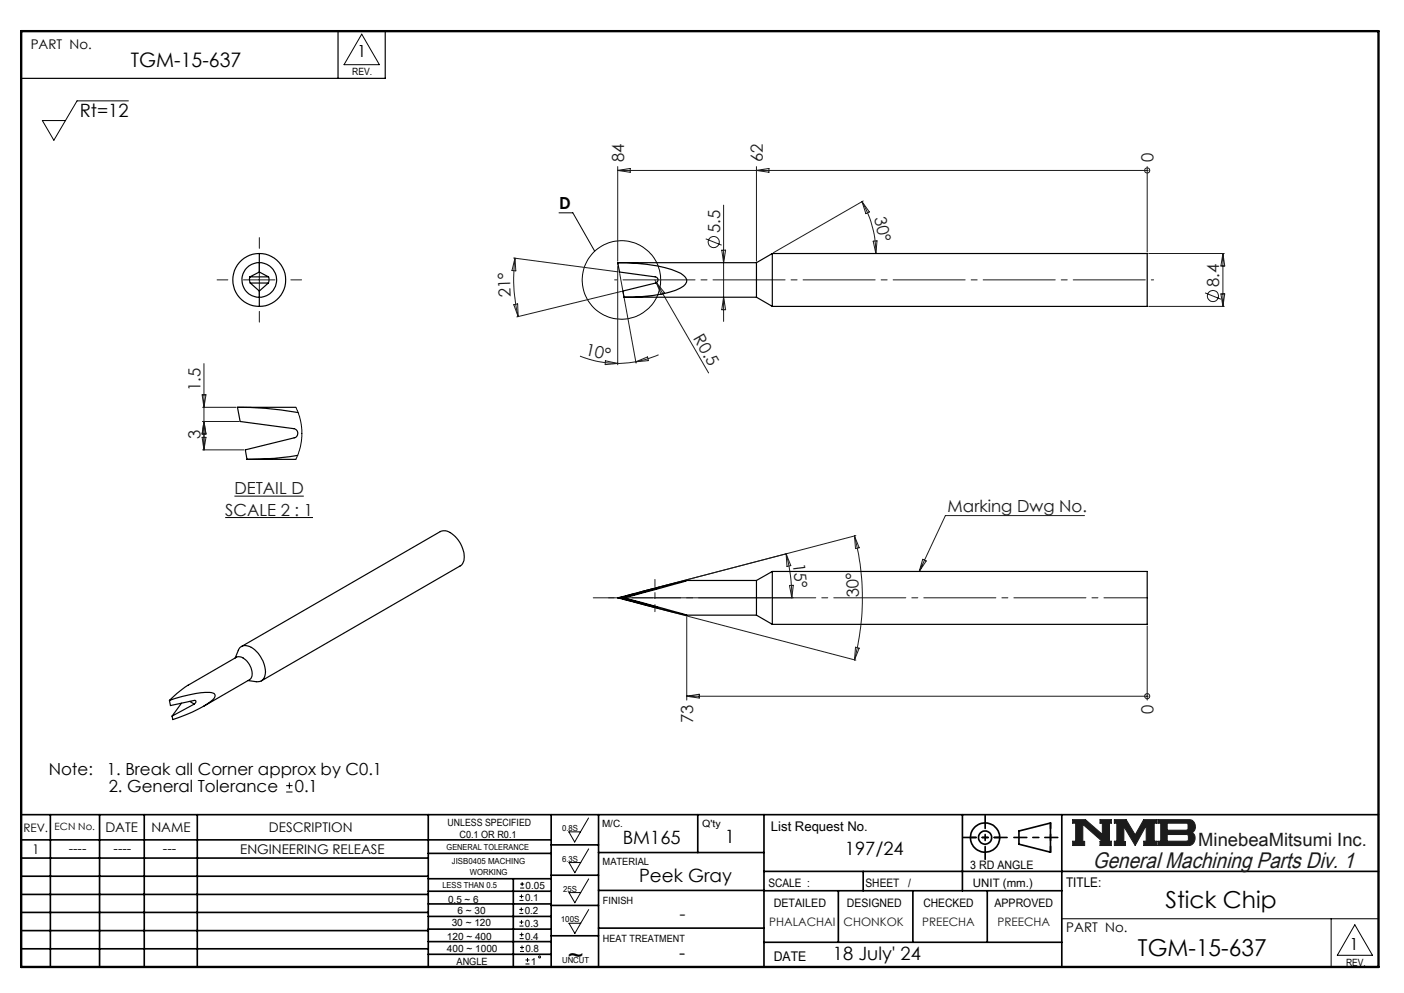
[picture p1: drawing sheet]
<svg xmlns="http://www.w3.org/2000/svg" width="297mm" height="210mm" viewBox="0 0 297 210" stroke-linecap="round" stroke-linejoin="round" font-family="sans-serif">
<g fill="none" stroke="#000" stroke-width=".35">
<path d="M4.5 172.3h287.1M4.5 177.6h112.1M10.7 172.3v32.2M21.1 172.3v32.2M30.5 172.3v32.2M41.7 172.3v32.2M90.6 172.3v32.2M116.6 172.3v32.2M116.6 178.7h10M126.6 172.3v32.2M147.6 172.3v8M161.6 172.3v32.2"/>
<path d="M203.6 172.3v16.1M215.5 175.7l6.7-1.6v6.1l-6.7-1.7zM224.6 172.3v32.2M4.5 185.3h86.1M4.5 181.5h86.1M4.5 189.2h86.1M4.5 193h86.1M4.5 196.8h86.1M90.6 199.1h26M90.6 193.8h26M90.6 188.5h26M90.6 191.2h26"/>
<path d="M90.6 180.5h26M90.6 185.8h26M90.6 196.5h26M108.6 185.8v18.5M116.6 185.1h10M116.6 191.5h10M116.6 197.9h10M126.6 196.3h35M126.6 188.3h35M126.6 180.3h35M161.6 184.3h130M161.6 199.3h63"/>
<path d="M161.6 188.4h63M177.3 188.4v10.9M182.6 184.3v4.1M193.1 188.4v10.9M208.8 188.4v10.9M4.5 200.7h86.1M90.6 201.8h26"/>
<circle cx="208.4" cy="177.1" r="3.1"/>
<circle cx="208.4" cy="177.1" r="1.4"/>
</g>
<path d="M226.9 173.3h2.7l3.6 3.2v-2.4h-.5v-.8h2.4v.8h-.4v3.8h.4v.9h-2.4v-.9h.5l-4.1-3.6v3.6h.3v.9h-2.5v-.9h.6v-3.8h-.6zM235.7 173.3h2.5l1.9 3.3 1.8-3.3h2.8v.8h-.5v3.8h.5v.9h-2.8v-.9h.6v-3.3l-2.4 4.2-2.4-4v3.2h.4v.8h-2.4v-.9h.6v-3.8h-.6zM244.9 173.3h6.6a1.47 1.47 0 0 1 1.3 1.2 1.47 1.47 0 0 1-.7 1.6 1.48 1.48 0 0 1 .7 1.6 1.48 1.48 0 0 1-1.4 1.1h-6.5v-.9h.6v-3.8h-.6zM246.9 174.1h4.1l.3 .2v1l-.3 .3h-4.1zM246.9 176.5h4.2l.3 .3v.8l-.4 .3h-4.1z" fill="none" stroke="#191924" stroke-width=".21"/>
<path d="M76.5 7.2l3.8 6.5h-7.5zM120.3 175.9h2.5l-1.2 2.2zM124.5 173l-1.7 2.9M124.5 179.5l-1.7 2.9M120.4 182.4h2.4l-1.2 2.2zM120.4 188.8h2.4l-1.2 2.1zM120.4 195.3h2.4l-1.2 2.1zM124.5 185.9l-1.7 2.9M124.5 192.4l-1.7 2.9M224.6 194.3h67M281.6 194.3v10.2M286.6 195.6l3.7 6.4h-7.4z" fill="none" stroke="#000" stroke-width=".21"/>
<path d="M4.5 6.6h287.1" fill="none" stroke="#000" stroke-width=".21" stroke-dasharray="6.3 1.3 1.3 1.3" stroke-dashoffset="1.9"/>
<path d="M71.5 6.6v10M81.5 6.6v10h-77" fill="none" stroke="#000" stroke-width=".25"/>
<path d="M205.3 177.1h6.2M222.2 174v6.2" fill="none" stroke="#000" stroke-width=".35" stroke-dasharray="15.2 1.3 1.3 1.3" stroke-dashoffset="14.1"/>
<path d="M203.8 177.1h9.2M208.4 172.5v9.2M214.5 177.1h9.3" fill="none" stroke="#000" stroke-width=".35" stroke-dasharray="15.2 1.3 1.3 1.3" stroke-dashoffset="12.5"/>
<path d="M4.5 6.6h287.1v197.9h-287.1z" fill="none" stroke="#000" stroke-width=".5"/>
<path d="M226.9 173.3v.8h.6v3.8h-.6v.9h2.5v-.9h-.3v-3.6l4.1 3.6h-.5v.9h2.4v-.9h-.4v-3.8h.4v-.8h-2.4v.8h.5v2.4l-3.6-3.2zM235.7 173.3v.8h.6v3.8h-.6v.9h2.4v-.8h-.4v-3.2l2.4 4 2.4-4.2v3.3h-.6v.9h2.8v-.9h-.5v-3.8h.5v-.8h-2.8l-1.8 3.3-1.9-3.3zM246.9 176.5h4.2l.3 .2v1l-.3 .2h-4.2zM244.9 173.3v.8h.6v3.8h-.6v.9h6.9l.7-.5 .3-.9-.1-.7-.6-.6a1.48 1.48 0 0 0 .7-1.6 1.48 1.48 0 0 0-1.3-1.2zM246.9 174.1h4.1l.3 .2v1.1l-.2 .2h-4.2z" fill-rule="evenodd" fill="#191924"/>
<g fill="none" stroke="#191924" stroke-width=".21">
<path d="M130.7 36h112M130.7 35.2v20M130.7 36l2.6-.4v.8zM160 35.2v20M160 36l2.7-.4v.8zM242.7 36h.1M242.7 35.2v18.1M51.5 59.2h6.7M54.9 55.9v6.6M108.7 54.6l22 2.9M108.9 54.6v.8a32.8 32.8 0 0 0 .7 11.5M108.9 54.6l.2 2.7-.8-.1z"/>
<path d="M130.7 56.4v20.7M131.1 57.8l3.4 19M138.5 59.2l.4 .6M138.9 59.8l11 19.1M138.9 59.8l1.6 2.1-.7 .4zM149.3 50.5l3.3 1.3M152.7 52.9h.8l-.4 2.7zM153.1 43.4v24.6M182.4 42.6l1.5 2.2-.7 .4zM182.4 42.6a22.4 22.4 0 0 1 2.9 11M182.6 42.5l-19 10.9M184.7 51l.8-.1-.2 2.7z"/>
<path d="M243 53.6h16M258.7 53.6v11.2M258.7 53.6l.4 2.7h-.8zM43.1 76.9v18.2M108.7 64.4l.8-.1 .1 2.6zM122.7 75.3a21.1 21.1 0 0 0 8 1.6M128.1 76.3l2.6 .6-2.7 .2zM131.5 61.6l-22.2 5.4M134.5 76.5l-3.8 .4M134.5 76.5l2.5-1 .2 .8zM139.3 75l-2.4 .9-2.4 .6M153.1 62.9l.4 2.6h-.8z"/>
<path d="M243 64.8h16M254.9 61.9l3.4 1.4M258.3 62.2h.8l-.4 2.6zM42.8 83.5h.8l-.5 2.6zM42.8 92.5h.8l-.5 2.6zM42.9 89.1h7.6M42.9 86.1h7.1M42.9 95.1h8.7M43.1 89.1l.5 2.7h-.8zM166.3 117.1l1 2.5-.8 .2zM166.3 117.1a34.2 34.2 0 0 1 1.2 9.3M180.8 113.4l1 2.4-.8 .2z"/>
<path d="M180.8 113.4a52.5 52.5 0 0 1 0 26.2M181 113.3l-45.3 11.8M195.2 118.3l.7 .3-1.4 2.3zM229.4 109h-29.4l-5.5 11.9M134 127.3l47 12.3M138.4 126.4h29.4M145.3 130.4v17.7M167 123.8h.8l-.3 2.6zM181 136.9l.8 .2-1 2.5zM242.7 132.4v15.7M145.3 147.2h97.4M145.3 147.2l2.6-.4v.8z"/>
<path d="M242.7 147.2h.1"/>
<circle cx="242.7" cy="36" r=".55"/>
<circle cx="151" cy="51.2" r="1.18"/>
<circle cx="256.6" cy="62.6" r="1.18"/>
<circle cx="242.7" cy="147.2" r=".55"/>
</g>
<g fill="none" stroke="#000" stroke-width=".21">
<path d="M27.2 21.3h-10.9l-4.9 8.4-2.4-4.2h4.9M118.3 45h2.9l4.6 8.1M62.6 86.1l.8 2.1 .5 2.6v1.6l-.3 2-1 2.7M47.6 109.5h18.6M49.6 104.9h14.7M60.5 167.5h1.4M60.5 166.1h1.4M61.2 165.5v1.3M109.9 193.2h.8M109.9 192.3h.8M109.9 195.9h.8M109.9 195h.8"/>
<path d="M109.9 190.4h.8M109.9 189.6h.8M109.9 198.5h.9M109.9 197.7h.9M110 187.8h.9M110 187h.9M110.3 191.9v.8M110.3 189.2v.8M110.3 194.6v.8M110.3 197.2v.9M110.4 199.9v.9M110.5 186.5v.9"/>
<path d="M110 201.2h.8M110 200.4h.8M111.2 203.9h.8M111.2 203h.8M111.6 202.6v.8"/>
<circle cx="131.5" cy="59.2" r="8.3"/>
<circle cx="114.1" cy="202.4" r=".21"/>
</g>
<path d="M138.5 129.4v-6.8" fill="none" stroke="#191924" stroke-width=".21" stroke-dasharray="15.2 1.3 1.3 1.3" stroke-dashoffset="13.7"/>
<path d="M163.4 126.4h-35" fill="none" stroke="#191924" stroke-width=".21" stroke-dasharray="15.2 1.3 1.3 1.3" stroke-dashoffset="-.4"/>
<path d="M138.1 126.4h-12.6" fill="none" stroke="#191924" stroke-width=".21" stroke-dasharray="15.2 1.3 1.3 1.3" stroke-dashoffset="10.8"/>
<path d="M163.4 126.4h79.3" fill="none" stroke="#191924" stroke-width=".21" stroke-dasharray="15.2 1.3 1.3 1.3" stroke-dashoffset="6.1"/>
<path d="M244 59.2h-114" fill="none" stroke="#191924" stroke-width=".21" stroke-dasharray="15.2 1.3 1.3 1.3" stroke-dashoffset="-1.8"/>
<path d="M48.2 59.2h-2.3M54.9 52.5v-2.2M61.5 59.2h2.3M130.7 55.5v.5M54.9 65.9v2.2M131.7 126.7l2 .5" fill="none" stroke="#191924" stroke-width=".21" stroke-dasharray="15.2 1.3 1.3 1.3"/>
<path d="M131.3 126.3l4.1-1.1" fill="none" stroke="#191924" stroke-width=".21" stroke-dasharray="15.2 1.3 1.3 1.3" stroke-dashoffset="15"/>
<g fill="none" stroke="#000" stroke-width=".25">
<path d="M52.9 58.6l-.1 .6 .2 .7M52.9 58.6h3.9M53 59.9l1.9 1.7M53 59.9h3.8M54.9 53.6a5.6 5.6 0 0 0-5.7 5.6 5.6 5.6 0 0 0 5.7 5.6M54.9 53.6a5.6 5.6 0 0 1 5.5 5.6 5.6 5.6 0 0 1-5.5 5.6M54.9 53.6v3.9M54.9 57.5l-2 1.1M54.9 57.5l1.9 1.1M56.8 59.9l-1.9 1.7M56.8 58.6l.1 .8-.1 .5M130.7 55.6a34.9 34.9 0 0 1 12.6 1.9 2.26 2.26 0 0 1 1.9 2.1 3.5 3.5 0 0 1-2.3 1.8 33.5 33.5 0 0 1-10.9 1.5"/>
<path d="M130.7 55.6l.4 1.9 7.5 1.1a.66 .66 0 0 1 .6 .6 .66 .66 0 0 1-.5 .7l-6.9 1.7 .2 1.3M130.7 55.6h29.3M160 55.6v7.3M163.4 53.6v11.2M163.4 53.6h79.3v11.2h-79.3M163.4 53.6l-3.4 2M54.9 61.6v3.2M132 62.9h28M160 62.9l3.4 1.9M50.2 86.1a67.7 67.7 0 0 1 12.9 1.2M50.2 86.1l.6 3 11.4 1.6a.99 .99 0 0 1 .8 .9 .99 .99 0 0 1-.8 1l-10.3 2.5 .3 2M50.2 86.1h12.4"/>
<path d="M52.2 97.1h10.4M63 96.3a59 59 0 0 1-10.8 .8M49.7 139.2l.7-1.7a1.74 1.74 0 0 1 2.8-.6 6 6 0 0 1 2.8 6.3l-.4 .5-.7 .4-2.4-.2M51.1 136.7l42-24.3a2.74 2.74 0 0 1 3.2 1.1 5.8 5.8 0 0 1 1.7 5.4l-.5 .7-42.2 24.4M130.7 126.4l14.6-3.6-13.3 3.6 13.3 3.7zM130.7 126.4h.4M131.1 126.4l7.5 2M138.6 124.5l.6-.1-7.4 2 7.4 2.1-.6-.1M138.6 124.5l-7.5 1.9M138.6 124.5v.1M138.6 128.3v.1M145.3 122.8h14.7"/>
<path d="M145.3 130.1h14.7M160 122.8v7.3M160 130.1l3.4 1.9M163.4 120.9v11.1M163.4 120.9h79.3v11.1h-79.3M163.4 120.9l-3.4 1.9M35.8 148.1a20 20 0 0 1 9.2-1.5 .62 .62 0 0 1 .3 1 19.4 19.4 0 0 1-7.5 4.2l-1.3 .4-.1-.8M35.8 148.1l.3 1.1 5.2-1.1 .1 .4-.3 .4M35.8 148.1l1.6-1.4 2.4-1.8 10.2-5.9a2.53 2.53 0 0 1 2.9 1.9 2.23 2.23 0 0 1-.1 2.8l-9.8 5.7M38.4 148.7l-2 2.7M40.1 148.3l1 .6M41.1 148.9l-4.7 2.5"/>
<circle cx="54.9" cy="59.2" r="3.7"/>
</g>
<g font-size="4.9">
<text x="246.5" y="192">Stick Chip</text>
<text x="120.1" y="203.7">~</text>
<text x="240.7" y="202.1">TGM-15-637</text>
</g>
<text font-size="4.7" fill="#191924" x="231.2" y="183.6">General Machining Parts Div. 1</text>
<text font-size="4.2" x="27.7" y="14.3">TGM-15-637</text>
<g font-size="3.9">
<text x="16.9" y="24.6">Rt=12</text>
<text x="131.7" y="178.4">BM165</text>
<text x="153.3" y="178.4">1</text>
<text x="178.7" y="180.8">197/24</text>
<text x="135.2" y="186.6">Peek Gray</text>
<text x="143.7" y="202.9">-</text>
<text x="176.2" y="203.1">18 July' 24</text>
</g>
<g font-size="3.9" fill="#191924">
<text x="253.5" y="178.9">MinebeaMitsumi Inc.</text>
<text x="143.7" y="194.7">-</text>
</g>
<g font-size="3.5">
<text x="75.6" y="12.1">1</text>
<text x="118.3" y="44.2">D</text>
<text x="10.3" y="163.9">Note:</text>
<text x="22.6" y="163.9">1. Break all Corner approx by C0.1</text>
<text x="23" y="167.5">2. General Tolerance</text>
<text x="62.4" y="167.5">0.1</text>
<text x="285.5" y="200.9">1</text>
</g>
<g font-size="3.5" fill="#191924">
<text x="132" y="34.2" transform="rotate(-90 132 34.2)">84</text>
<text x="161.4" y="34.2" transform="rotate(-90 161.4 34.2)">62</text>
<text x="244" y="34.2" transform="rotate(-90 244 34.2)">0</text>
<text x="184.9" y="46" transform="rotate(77 184.9 46)">30°</text>
<text x="152.3" y="49.2" transform="rotate(-90 152.3 49.2)">5.5</text>
<text x="108" y="62.9" transform="rotate(-92 108 62.9)">21°</text>
<text x="257.9" y="60.6" transform="rotate(-90 257.9 60.6)">8.4</text>
<text x="146.6" y="71.6" transform="rotate(60 146.6 71.6)">R0.5</text>
<text x="123.7" y="75" transform="rotate(12 123.7 75)">10°</text>
<text x="42.4" y="82.7" transform="rotate(-90 42.4 82.7)">1.5</text>
<text x="42.4" y="92.9" transform="rotate(-90 42.4 92.9)">3</text>
<text x="49.6" y="104.5">DETAIL D</text>
<text x="47.6" y="109.1">SCALE 2 : 1</text>
<text x="200.5" y="108.2">Marking Dwg No.</text>
<text x="167.7" y="119.2" transform="rotate(83 167.7 119.2)">15°</text>
<text x="181.8" y="126.3" transform="rotate(-93 181.8 126.3)">30°</text>
<text x="146.6" y="152.9" transform="rotate(-90 146.6 152.9)">73</text>
<text x="244" y="151" transform="rotate(-90 244 151)">0</text>
</g>
<g font-size="2.8">
<text x="6.5" y="10.4">PART No.</text>
<text x="22.3" y="175.9">DATE</text>
<text x="32" y="175.9">NAME</text>
<text x="56.9" y="175.9">DESCRIPTION</text>
<text x="163.1" y="175.7">List Request No.</text>
<text x="6.8" y="180.6">1</text>
<text x="14.5" y="180.3">----</text>
<text x="24" y="180.3">----</text>
<text x="34.5" y="180.3">---</text>
<text x="50.8" y="180.7">ENGINEERING RELEASE</text>
<text x="225.5" y="187.6">TITLE:</text>
<text x="225.6" y="197.2">PART No.</text>
<text x="163.7" y="203.2">DATE</text>
</g>
<g font-size="2.5">
<text x="4.9" y="175.9">REV.</text>
<text x="205.2" y="183.8">3 RD ANGLE</text>
<text x="162.5" y="187.5">SCALE :</text>
<text x="163.7" y="191.7">DETAILED</text>
<text x="179.2" y="191.9">DESIGNED</text>
<text x="183.1" y="187.5">SHEET</text>
<text x="192.1" y="187.5">/</text>
<text x="195.3" y="191.9">CHECKED</text>
<text x="205.8" y="187.5">UNIT (mm.)</text>
<text x="210.4" y="191.9">APPROVED</text>
</g>
<g font-size="2.5" fill="#191924">
<text x="162.7" y="195.9">PHALACHAI</text>
<text x="178.5" y="195.9">CHONKOK</text>
<text x="195.1" y="195.9">PREECHA</text>
<text x="211" y="195.9">PREECHA</text>
</g>
<g font-size="2.1">
<text x="74.5" y="16">REV.</text>
<text x="11.6" y="175.6">ECN No.</text>
<text x="94.7" y="174.7">UNLESS SPECIFIED</text>
<text x="97.2" y="177.3">C0.1 OR R0.1</text>
<text x="127.3" y="174.9">M/C.</text>
<text x="148.6" y="175">Q'ty</text>
<text x="127.5" y="183">MATERIAL</text>
<text x="94.8" y="191">0.5 ~ 6</text>
<text x="111.1" y="190.6">0.1</text>
<text x="111.2" y="188">0.05</text>
<text x="127.6" y="191.1">FINISH</text>
<text x="95.6" y="195.9">30 ~ 120</text>
<text x="96.8" y="193.3">6 ~ 30</text>
<text x="111" y="193.4">0.2</text>
<text x="111.1" y="196.1">0.3</text>
<text x="94.5" y="198.8">120 ~ 400</text>
<text x="94.5" y="201.3">400 ~ 1000</text>
<text x="111.1" y="198.7">0.4</text>
<text x="111.2" y="201.4">0.8</text>
<text x="127.6" y="199.2">HEAT TREATMENT</text>
<text x="96.6" y="204.1">ANGLE</text>
<text x="112.3" y="204.1">1</text>
<text x="284.7" y="204.3">REV.</text>
</g>
<g font-size="1.8">
<text x="94.5" y="179.8">GENERAL TOLERANCE</text>
<text x="118.9" y="175.7">0.8S</text>
<text x="95.6" y="182.8">JISB0405 MACHING</text>
<text x="99.4" y="185.1">WORKING</text>
<text x="118.9" y="182.2">6.3S</text>
<text x="93.6" y="187.8">LESS THAN 0.5</text>
<text x="119.1" y="188.6">25S</text>
<text x="118.6" y="195.1">100S</text>
<text x="118.9" y="203.6">UNCUT</text>
</g>
</svg>
